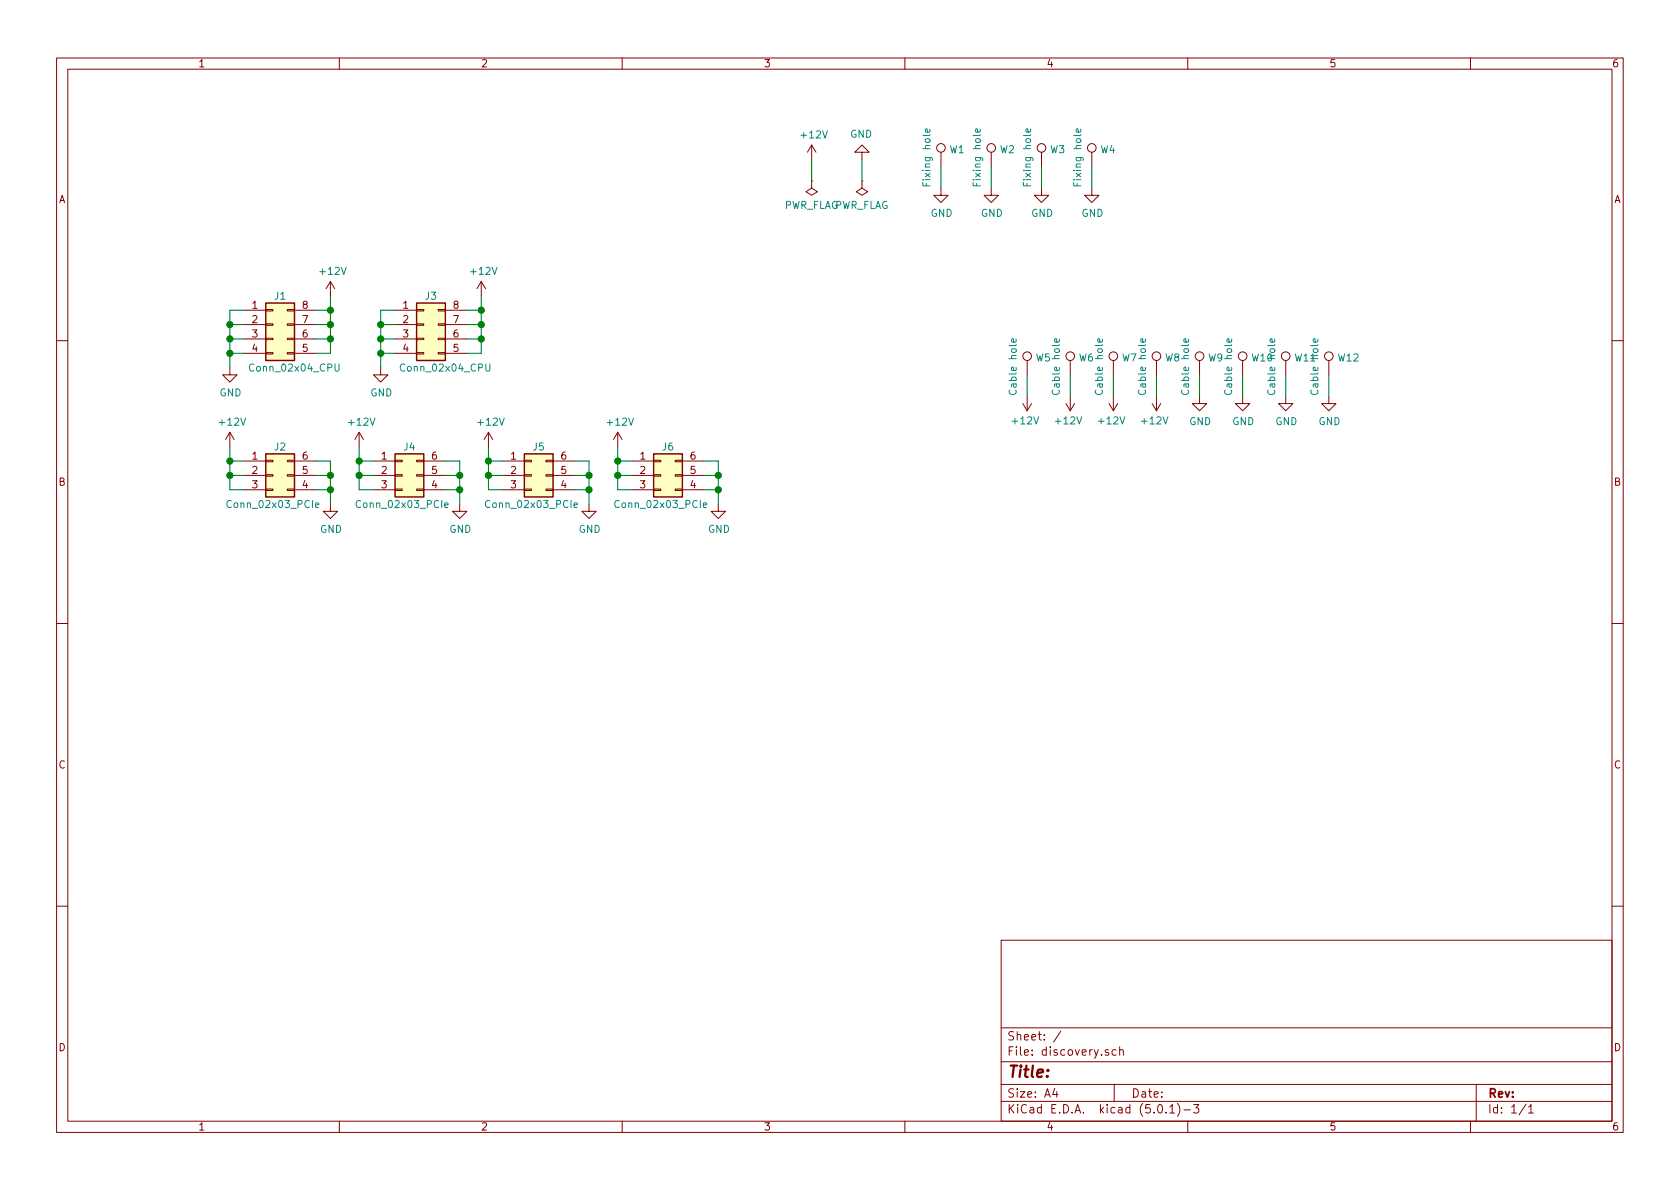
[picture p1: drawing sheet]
<svg xmlns="http://www.w3.org/2000/svg" width="297mm" height="210mm" viewBox="0 0 297 210" stroke-linecap="round" stroke-linejoin="round" font-family="sans-serif">
<g fill="none" stroke="#840000" stroke-width=".18">
<path d="M10 10.3h277v189.9h-277zM12 12.2h273v186.1h-273zM60 10.3v1.9M110 10.3v1.9M160 10.3v1.9M210 10.3v1.9M260 10.3v1.9M143.5 32v1.3l1 .6-1 .6-1-.6 1-.6M143.5 32h.1M143.5 25.6l-.8 1.3M143.5 25.6v2.6M143.5 25.6l.8 1.3"/>
<path d="M152.4 26.9h1.3l-1.3-1.3-1.3 1.3h1.3v1.3M152.4 32v1.3l1 .6-1 .6-1-.6 1-.6M152.4 32h.1M166.4 33.3v1.2h1.2l-1.2 1.3-1.3-1.3h1.3M166.4 26.9v2.6M175.3 33.3v1.2h1.2l-1.2 1.3-1.3-1.3h1.3M175.3 26.9v2.6M184.1 33.3v1.2h1.3l-1.3 1.3-1.2-1.3h1.2M184.1 26.9v2.6M193 33.3v1.2h1.3l-1.3 1.3-1.2-1.3h1.2M193 26.9v2.6M43.2 54.9h3.8"/>
<path d="M43.2 57.4h3.8M43.2 59.9h3.8M47 59.8h1.3v.3h-1.3zM47 57.3h1.3v.2h-1.3zM47 54.7h1.3v.3h-1.3zM50.8 59.8h1.3v.3h-1.3zM50.8 57.3h1.3v.2h-1.3zM50.8 54.7h1.3v.3h-1.3zM52.1 54.9h3.8M52.1 57.4h3.8M52.1 59.9h3.8M58.4 49.8l-.7 1.2"/>
<path d="M58.4 49.8v2.5M58.4 49.8l.8 1.2M69.8 54.9h3.9M69.8 57.4h3.9M69.8 59.9h3.9M73.7 59.8h1.2v.3h-1.2zM73.7 57.3h1.2v.2h-1.2zM73.7 54.7h1.2v.3h-1.2zM77.5 59.8h1.2v.3h-1.2zM77.5 57.3h1.2v.2h-1.2zM77.5 54.7h1.2v.3h-1.2zM78.7 54.9h3.8"/>
<path d="M78.7 57.4h3.8M78.7 59.9h3.8M85.1 49.8l-.8 1.2M85.1 49.8v2.5M85.1 49.8l.8 1.2M10 60.2h2M40.6 65v1.3h1.3l-1.3 1.3-1.2-1.3h1.2M40.6 76.4l-.7 1.3M40.6 76.4v2.6M40.6 76.4l.8 1.3M43.2 62.5h3.8M47 62.4h1.3v.2h-1.3z"/>
<path d="M50.8 62.4h1.3v.2h-1.3zM52.1 62.5h3.8M63.5 76.4l-.8 1.3M63.5 76.4v2.6M63.5 76.4l.8 1.3M67.3 65v1.3h1.3l-1.3 1.3-1.3-1.3h1.3M69.8 62.5h3.9M73.7 62.4h1.2v.2h-1.2zM77.5 62.4h1.2v.2h-1.2zM78.7 62.5h3.8M86.4 76.4l-.8 1.3M86.4 76.4v2.6"/>
<path d="M86.4 76.4l.7 1.3M109.2 76.4l-.7 1.3M109.2 76.4v2.6M109.2 76.4l.8 1.3M180.8 71.4l.8 1.2M181.6 63.7v2.6M181.6 70.1v2.5M182.4 71.4l-.8 1.2M188.5 71.4l.7 1.2M189.2 63.7v2.6M189.2 70.1v2.5M190 71.4l-.8 1.2"/>
<path d="M196.1 71.4l.7 1.2M196.8 63.7v2.6M196.8 70.1v2.5M197.6 71.4l-.8 1.2M203.7 71.4l.8 1.2M204.5 63.7v2.6M204.5 70.1v2.5M205.2 71.4l-.7 1.2M212.1 70.1v1.3h1.3l-1.3 1.2-1.3-1.2h1.3M212.1 63.7v2.6M219.7 70.1v1.3h1.3l-1.3 1.2-1.3-1.2h1.3M219.7 63.7v2.6"/>
<path d="M227.3 70.1v1.3h1.3l-1.3 1.2-1.2-1.2h1.2M227.3 63.7v2.6M234.9 70.1v1.3h1.3l-1.3 1.2-1.2-1.2h1.2M234.9 63.7v2.6M285 60.2h2M43.2 81.5h3.8M43.2 84.1h3.8M43.2 86.6h3.8M47 86.5h1.3v.2h-1.3zM47 83.9h1.3v.3h-1.3zM47 81.4h1.3v.3h-1.3zM50.8 86.5h1.3v.2h-1.3z"/>
<path d="M50.8 83.9h1.3v.3h-1.3zM50.8 81.4h1.3v.3h-1.3zM52.1 81.5h3.8M52.1 84.1h3.8M52.1 86.6h3.8M58.4 89.1v1.3h1.3l-1.3 1.3-1.3-1.3h1.3M66 81.5h3.8M66 84.1h3.8M66 86.6h3.8M69.8 86.5h1.3v.2h-1.3zM69.8 83.9h1.3v.3h-1.3zM69.8 81.4h1.3v.3h-1.3z"/>
<path d="M73.7 86.5h1.2v.2h-1.2zM73.7 83.9h1.2v.3h-1.2zM73.7 81.4h1.2v.3h-1.2zM74.9 81.5h3.8M74.9 84.1h3.8M74.9 86.6h3.8M81.3 89.1v1.3h1.2l-1.2 1.3-1.3-1.3h1.3M88.9 81.5h3.8M88.9 84.1h3.8M88.9 86.6h3.8M92.7 86.5h1.3v.2h-1.3zM92.7 83.9h1.3v.3h-1.3z"/>
<path d="M92.7 81.4h1.3v.3h-1.3zM96.5 86.5h1.3v.2h-1.3zM96.5 83.9h1.3v.3h-1.3zM96.5 81.4h1.3v.3h-1.3zM97.8 81.5h3.8M97.8 84.1h3.8M97.8 86.6h3.8M104.1 89.1v1.3h1.3l-1.3 1.3-1.2-1.3h1.2M111.8 81.5h3.8M111.8 84.1h3.8M111.8 86.6h3.8M115.6 86.5h1.2v.2h-1.2z"/>
<path d="M115.6 83.9h1.2v.3h-1.2zM115.6 81.4h1.2v.3h-1.2zM119.4 86.5h1.2v.2h-1.2zM119.4 83.9h1.2v.3h-1.2zM119.4 81.4h1.2v.3h-1.2zM120.6 81.5h3.9M120.6 84.1h3.9M120.6 86.6h3.9M127 89.1v1.3h1.3l-1.3 1.3-1.3-1.3h1.3M10 110.3h2M285 110.3h2M10 160.2h2"/>
<path d="M177 166.3h108v32h-108zM285 160.2h2M60 198.3v1.9M110 198.3v1.9M160 198.3v1.9M177 194.8h108M177 191.8h108M177 187.8h108M177 181.8h108M186.5 192.5l-.4 1h1M186.8 193v1M187.6 182.3l-1.3 2"/>
<path d="M196 185.7a.37 .37 0 0 0-.6 .1l.1 .2 .5 .2 .1 .1-.3 .3-.4-.1M197 191.8v3M197.3 185.7l-.4-.1-.3 .3 .1 .6 .2 .1 .4-.1M198 185.7a.37 .37 0 0 1 .6 .1v.8M198 185.1v1.5M204.8 195.5l.4-.2a.94 .94 0 0 1 0 1.5 .79 .79 0 0 1-.4-1.3zM206.2 196.7v.1M206.8 195.8l.5-.5v1.5M206.8 196.8h.9M208.2 195.1a1.71 1.71 0 0 1 0 2.3M209.3 196.3h1.2M210 198.3v1.9"/>
<path d="M211 195.3h1l-.5 .6 .4 .1v.7l-.2 .1-.7-.1M260 198.3v1.9M261 191.8v6.5M269.8 195.2l-1.2 2M270.3 195.8l.4-.5v1.5M270.3 196.8h.8"/>
<circle cx="166.4" cy="26.2" r=".76"/>
<circle cx="175.3" cy="26.2" r=".76"/>
<circle cx="184.1" cy="26.2" r=".76"/>
<circle cx="193" cy="26.2" r=".76"/>
<circle cx="181.6" cy="63" r=".76"/>
<circle cx="189.2" cy="63" r=".76"/>
<circle cx="196.8" cy="63" r=".76"/>
<circle cx="204.5" cy="63" r=".76"/>
<circle cx="212.1" cy="63" r=".76"/>
<circle cx="219.7" cy="63" r=".76"/>
<circle cx="227.3" cy="63" r=".76"/>
<circle cx="234.9" cy="63" r=".76"/>
</g>
<g fill="#ffffc2" stroke="#ffffc2" stroke-width=".18">
<path d="M47 53.6h5.1v10.1h-5.1z"/>
<path d="M73.7 53.6h5v10.1h-5z"/>
<path d="M47 80.3h5.1v7.6h-5.1z"/>
<path d="M69.8 80.3h5.1v7.6h-5.1z"/>
<path d="M92.7 80.3h5.1v7.6h-5.1z"/>
<path d="M115.6 80.3h5v7.6h-5z"/>
</g>
<path d="M47 53.6h5.1v10.1h-5.1zM73.7 53.6h5v10.1h-5zM47 80.3h5.1v7.6h-5.1zM69.8 80.3h5.1v7.6h-5.1zM92.7 80.3h5.1v7.6h-5.1zM115.6 80.3h5v7.6h-5z" fill="none" stroke="#840000" stroke-width=".25"/>
<g fill="none" stroke="#008484" stroke-width=".18">
<path d="M164.4 22.8v.4l-.1 .2-.6-.1v-.5h.2l.1 .6M173.3 22.8v.4l-.1 .2-.7-.1v-.5h.3l.1 .6M182.2 22.8v.4l-.2 .2-.6-.1v-.5h.3l.1 .6M191.1 22.8v.4l-.2 .2-.6-.1v-.5h.3l.1 .6M179.6 60l.1 .3-.2 .2-.6-.1v-.4l.2-.1 .1 .6M187.2 60l.1 .3-.2 .2-.6-.1v-.4l.3-.1 .1 .6M194.9 60v.3l-.2 .2-.6-.1v-.4l.3-.1 .1 .6M202.5 60v.3l-.1 .2-.6-.1v-.4l.2-.1 .1 .6M210.1 60l.1 .3-.2 .2-.6-.1v-.4l.2-.1 .1 .6M217.7 60l.1 .3-.2 .2-.6-.1v-.4l.2-.1 .1 .6M225.3 60l.1 .3-.2 .2-.6-.1v-.4l.3-.1 .1 .6M233 60v.3l-.2 .2-.6-.1v-.4l.3-.1 .1 .6"/>
<path d="M59.2 64.4v1l.3 .2h.2l.2-.2v-1M85.9 64.4v1l.2 .2h.3l.2-.2v-1M55.8 89.3l.6-.1-.1-.2-.3-.1-.2 .2v.6h.5M78.6 89.3l.6-.1v-.2l-.4-.1-.2 .2 .1 .6h.5M101.5 89.3l.6-.1-.1-.2-.3-.1-.2 .2v.6h.5M124.4 89.3l.6-.1-.1-.2-.4-.1-.1 .2v.6h.5"/>
</g>
<g fill="none" stroke="#008400" stroke-width=".18">
<path d="M143.5 28.2v3.8M152.4 28.2v3.8M166.4 29.5v3.8M175.3 29.5v3.8M184.1 29.5v3.8M193 29.5v3.8M40.6 57.4h2.6M40.6 59.9h2.6M43.2 54.9h-2.6v10.1M55.9 54.9h2.5M55.9 57.4h2.5M55.9 59.9h2.5"/>
<path d="M58.4 52.3v10.2h-2.5M67.3 57.4h2.5M67.3 59.9h2.5M69.8 54.9h-2.5v10.1M82.5 54.9h2.6M82.5 57.4h2.6M82.5 59.9h2.6M85.1 52.3v10.2h-2.6M40.6 79v7.6h2.6M40.6 62.5h2.6M63.5 79v7.6h2.5M67.3 62.5h2.5"/>
<path d="M86.4 79v7.6h2.5M109.2 79v7.6h2.6M181.6 66.3v3.8M189.2 66.3v3.8M196.8 66.3v3.8M204.5 66.3v3.8M212.1 66.3v3.8M219.7 66.3v3.8M227.3 66.3v3.8M234.9 66.3v3.8M40.6 81.5h2.6M40.6 84.1h2.6"/>
<path d="M55.9 81.5h2.5v7.6M55.9 86.6h2.5M55.9 84.1h2.5M63.5 81.5h2.5M63.5 84.1h2.5M78.7 86.6h2.6M78.7 81.5h2.6v7.6M78.7 84.1h2.6M86.4 81.5h2.5M86.4 84.1h2.5M101.6 86.6h2.5M101.6 81.5h2.5v7.6"/>
<path d="M101.6 84.1h2.5M109.2 81.5h2.6M109.2 84.1h2.6M124.5 86.6h2.5M124.5 81.5h2.5v7.6M124.5 84.1h2.5"/>
</g>
<g fill="#008400" stroke="#008400" stroke-width=".25">
<circle cx="40.6" cy="57.4" r=".51"/>
<circle cx="40.6" cy="59.9" r=".51"/>
<circle cx="58.4" cy="59.9" r=".51"/>
<circle cx="58.4" cy="57.4" r=".51"/>
<circle cx="67.3" cy="57.4" r=".51"/>
<circle cx="67.3" cy="59.9" r=".51"/>
<circle cx="85.1" cy="59.9" r=".51"/>
<circle cx="85.1" cy="57.4" r=".51"/>
<circle cx="85.1" cy="54.9" r=".51"/>
<circle cx="67.3" cy="62.5" r=".51"/>
<circle cx="40.6" cy="62.5" r=".51"/>
<circle cx="58.4" cy="54.9" r=".51"/>
<circle cx="40.6" cy="81.5" r=".51"/>
<circle cx="40.6" cy="84.1" r=".51"/>
<circle cx="58.4" cy="84.1" r=".51"/>
<circle cx="58.4" cy="86.6" r=".51"/>
<circle cx="63.5" cy="81.5" r=".51"/>
<circle cx="63.5" cy="84.1" r=".51"/>
<circle cx="81.3" cy="84.1" r=".51"/>
<circle cx="81.3" cy="86.6" r=".51"/>
<circle cx="86.4" cy="81.5" r=".51"/>
<circle cx="86.4" cy="84.1" r=".51"/>
<circle cx="104.1" cy="84.1" r=".51"/>
<circle cx="104.1" cy="86.6" r=".51"/>
<circle cx="109.2" cy="81.5" r=".51"/>
<circle cx="109.2" cy="84.1" r=".51"/>
<circle cx="127" cy="84.1" r=".51"/>
<circle cx="127" cy="86.6" r=".51"/>
</g>
<text font-size="2.8" fill="#840000" x="178" y="190.5">Title:</text>
<g font-size="2.1" fill="#840000">
<text x="178" y="184">Sheet: /</text>
<text x="178" y="186.7">File: discovery.sch</text>
<text x="178" y="196.9">KiCad E.D.A. kicad (5.0.1)-3</text>
<text x="178" y="194.1">Size: A4</text>
<text x="200" y="194.1">Date:</text>
<text x="263" y="194.1">Rev:</text>
<text x="263" y="196.9">Id: 1/1</text>
</g>
<g font-size="1.8" fill="#840000">
<text x="35" y="11.9">1</text>
<text x="85" y="11.9">2</text>
<text x="135" y="11.9">3</text>
<text x="185" y="11.9">4</text>
<text x="235" y="11.9">5</text>
<text x="285" y="11.9">6</text>
<text x="10.4" y="35.9">A</text>
<text x="285.4" y="35.9">A</text>
<text x="44.6" y="54.6">1</text>
<text x="44.6" y="57.1">2</text>
<text x="44.6" y="59.7">3</text>
<text x="53.5" y="59.7">6</text>
<text x="53.5" y="57.1">7</text>
<text x="53.5" y="54.6">8</text>
<text x="71.3" y="54.6">1</text>
<text x="71.3" y="57.1">2</text>
<text x="71.3" y="59.7">3</text>
<text x="80.2" y="59.7">6</text>
<text x="80.2" y="57.1">7</text>
<text x="80.2" y="54.6">8</text>
<text x="44.6" y="62.2">4</text>
<text x="53.5" y="62.2">5</text>
<text x="71.3" y="62.2">4</text>
<text x="80.2" y="62.2">5</text>
<text x="44.6" y="81.3">1</text>
<text x="44.6" y="83.8">2</text>
<text x="53.5" y="83.8">5</text>
<text x="53.5" y="81.3">6</text>
<text x="67.5" y="81.3">1</text>
<text x="67.5" y="83.8">2</text>
<text x="76.4" y="83.8">5</text>
<text x="76.4" y="81.3">6</text>
<text x="90.3" y="81.3">1</text>
<text x="90.3" y="83.8">2</text>
<text x="99.2" y="83.8">5</text>
<text x="99.2" y="81.3">6</text>
<text x="113.2" y="81.3">1</text>
<text x="113.2" y="83.8">2</text>
<text x="122.1" y="83.8">5</text>
<text x="122.1" y="81.3">6</text>
<text x="10.4" y="85.9">B</text>
<text x="44.6" y="86.4">3</text>
<text x="53.5" y="86.4">4</text>
<text x="67.5" y="86.4">3</text>
<text x="76.4" y="86.4">4</text>
<text x="90.3" y="86.4">3</text>
<text x="99.2" y="86.4">4</text>
<text x="113.2" y="86.4">3</text>
<text x="122.1" y="86.4">4</text>
<text x="285.4" y="85.9">B</text>
<text x="10.4" y="135.9">C</text>
<text x="285.4" y="135.9">C</text>
<text x="10.4" y="185.9">D</text>
<text x="285.4" y="185.9">D</text>
<text x="35" y="199.9">1</text>
<text x="85" y="199.9">2</text>
<text x="135" y="199.9">3</text>
<text x="185" y="199.9">4</text>
<text x="235" y="199.9">5</text>
<text x="285" y="199.9">6</text>
</g>
<g font-size="1.8" fill="#008484">
<text x="141.8" y="24.5">+12V</text>
<text x="150.3" y="24.4">GND</text>
<text x="167.9" y="27.1">W1</text>
<text x="176.8" y="27.1">W2</text>
<text x="185.7" y="27.1">W3</text>
<text x="194.6" y="27.1">W4</text>
<text x="164.5" y="32.5" transform="rotate(-90 164.5 32.5)">Fixing hole</text>
<text x="173.4" y="32.5" transform="rotate(-90 173.4 32.5)">Fixing hole</text>
<text x="182.3" y="32.5" transform="rotate(-90 182.3 32.5)">Fixing hole</text>
<text x="191.2" y="32.5" transform="rotate(-90 191.2 32.5)">Fixing hole</text>
<text x="138.5" y="37">PWR_FLAG</text>
<text x="147.4" y="37">PWR_FLAG</text>
<text x="164.5" y="38.3">GND</text>
<text x="173.4" y="38.3">GND</text>
<text x="182.3" y="38.3">GND</text>
<text x="191.2" y="38.3">GND</text>
<text x="48.6" y="53">J1</text>
<text x="56.7" y="48.6">+12V</text>
<text x="75.2" y="53">J3</text>
<text x="83.4" y="48.6">+12V</text>
<text x="44.5" y="65.7">Conn_02x04_CPU</text>
<text x="71.2" y="65.7">Conn_02x04_CPU</text>
<text x="183.2" y="63.9">W5</text>
<text x="190.8" y="63.9">W6</text>
<text x="198.4" y="63.9">W7</text>
<text x="206" y="63.9">W8</text>
<text x="213.6" y="63.9">W9</text>
<text x="221.4" y="63.9">W10</text>
<text x="229" y="63.9">W11</text>
<text x="236.6" y="63.9">W12</text>
<text x="38.8" y="70.1">GND</text>
<text x="65.5" y="70.1">GND</text>
<text x="179.8" y="69.3" transform="rotate(-90 179.8 69.3)">Cable hole</text>
<text x="187.4" y="69.3" transform="rotate(-90 187.4 69.3)">Cable hole</text>
<text x="195" y="69.3" transform="rotate(-90 195 69.3)">Cable hole</text>
<text x="202.6" y="69.3" transform="rotate(-90 202.6 69.3)">Cable hole</text>
<text x="210.2" y="69.3" transform="rotate(-90 210.2 69.3)">Cable hole</text>
<text x="217.9" y="69.3" transform="rotate(-90 217.9 69.3)">Cable hole</text>
<text x="225.5" y="69.3" transform="rotate(-90 225.5 69.3)">Cable hole</text>
<text x="233.1" y="69.3" transform="rotate(-90 233.1 69.3)">Cable hole</text>
<text x="38.9" y="75.3">+12V</text>
<text x="61.8" y="75.3">+12V</text>
<text x="84.7" y="75.3">+12V</text>
<text x="107.5" y="75.3">+12V</text>
<text x="179.1" y="75.1">+12V</text>
<text x="186.8" y="75.1">+12V</text>
<text x="194.4" y="75.1">+12V</text>
<text x="202" y="75.1">+12V</text>
<text x="210.3" y="75.2">GND</text>
<text x="217.9" y="75.2">GND</text>
<text x="225.5" y="75.2">GND</text>
<text x="233.1" y="75.2">GND</text>
<text x="48.6" y="79.7">J2</text>
<text x="71.4" y="79.7">J4</text>
<text x="94.3" y="79.7">J5</text>
<text x="117.1" y="79.7">J6</text>
<text x="40.6" y="89.8">Conn_02x03_PCIe</text>
<text x="63.4" y="89.8">Conn_02x03_PCIe</text>
<text x="86.3" y="89.8">Conn_02x03_PCIe</text>
<text x="109.2" y="89.8">Conn_02x03_PCIe</text>
<text x="56.6" y="94.2">GND</text>
<text x="79.5" y="94.2">GND</text>
<text x="102.3" y="94.2">GND</text>
<text x="125.2" y="94.2">GND</text>
</g>
</svg>
